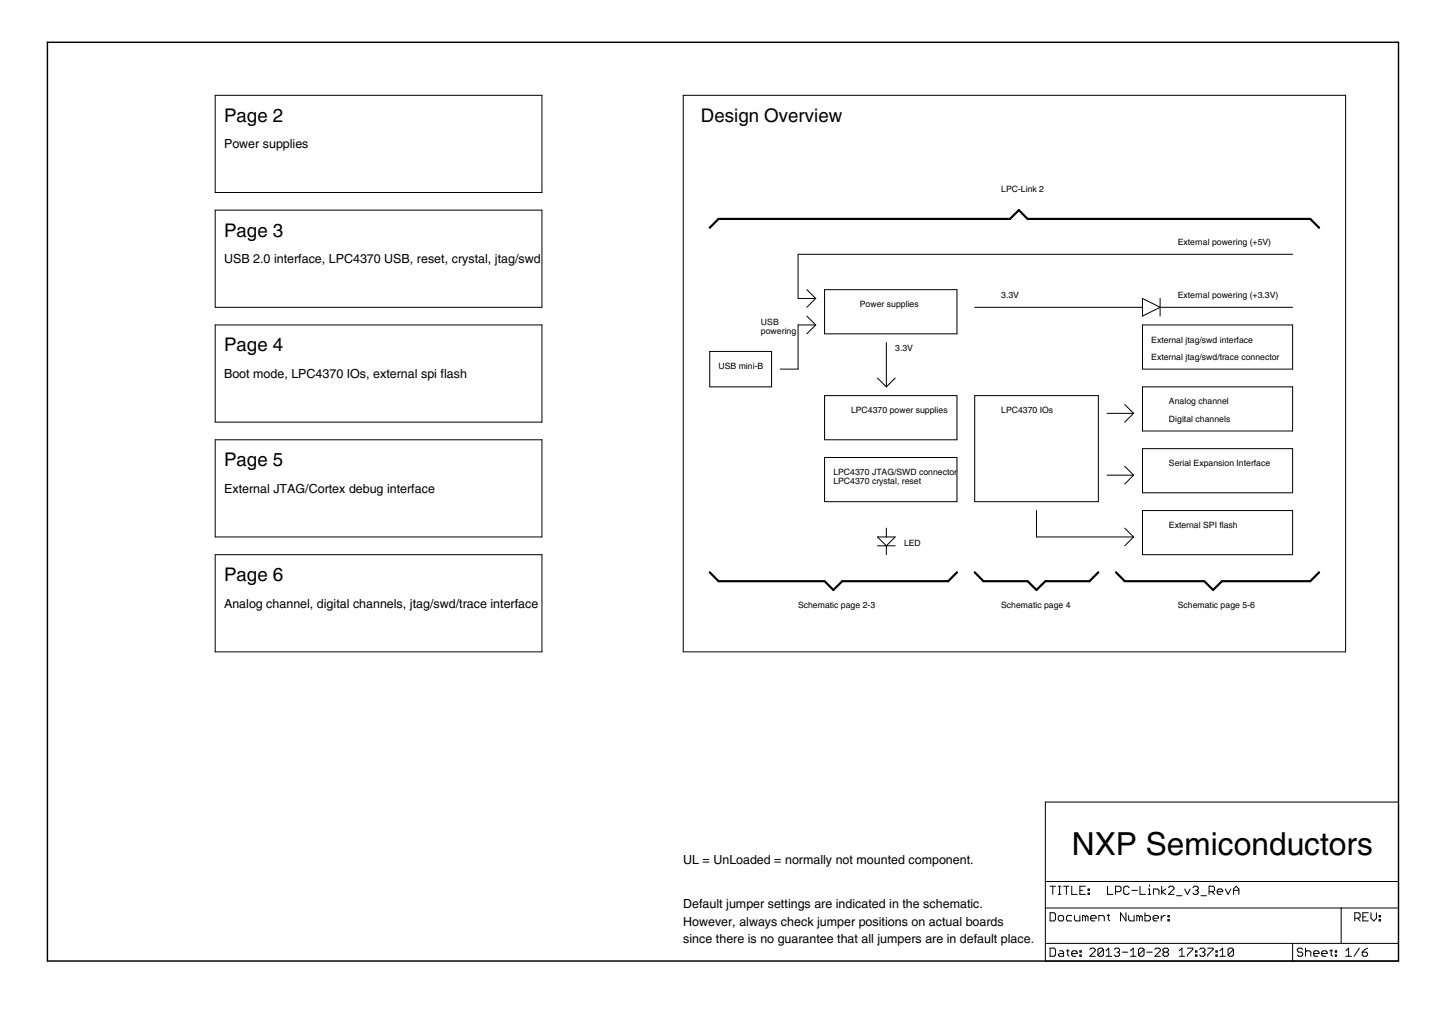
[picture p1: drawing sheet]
<svg xmlns="http://www.w3.org/2000/svg" width="297mm" height="210mm" viewBox="0 0 297 210" stroke-linecap="round" stroke-linejoin="round" font-family="sans-serif">
<path d="M9.7 8.7v188.5zM9.7 8.7h277.4zM287.1 8.7v188.5zM9.7 197.2h277.4z" fill="#000" stroke="#000" stroke-width=".3"/>
<g fill="#000" stroke="#000" stroke-width=".21">
<path d="M44.2 19.6h67.1zM111.3 19.6v19.9zM140.3 19.6h135.9zM276.2 19.6v114.2zM44.2 19.6v19.9zM44.2 39.5h67.1zM44.2 43.1h67.1zM111.3 43.1v20zM163.8 52.2v9zM169.3 59.4v9.1zM169.3 59.4h27.1zM163.8 52.2h101.5z"/>
<path d="M44.2 43.1v20zM44.2 66.7h67.1zM44.2 63.1h67.1zM111.3 66.7v19.9zM145.7 72.1h12.7zM145.7 72.1v7.3zM158.4 72.1v7.3zM145.7 79.4h12.7zM160.2 75.7h3.6zM163.8 66.7v9zM163.8 66.7h3.6zM163.8 61.2h3.6z"/>
<path d="M165.6 64.9l1.8 1.8zM165.6 68.5l1.8-1.8zM165.6 59.4l1.8 1.8zM165.6 63.1l1.8-1.9zM169.3 68.5h27.1zM181.9 70.3v9.1zM180.1 77.6l1.8 1.8zM181.9 79.4l1.9-1.8zM196.4 59.4v9.1zM200.1 63.1h34.4zM234.5 79.4v9zM234.5 75.7h30.8z"/>
<path d="M234.5 66.7v9zM234.5 61.2l3.6 1.9zM234.5 64.9l3.6-1.8zM234.5 63.1v1.8zM234.5 61.2v1.9zM238.1 63.1v1.8zM238.1 61.2v1.9zM238.1 63.1h27.2zM234.5 79.4h30.8zM265.3 66.7v9zM234.5 66.7h30.8zM44.2 66.7v19.9z"/>
<path d="M44.2 90.2h67.1zM44.2 86.6h67.1zM111.3 90.2v20zM169.3 90.2h27.1zM169.3 81.2v9zM169.3 93.9v9zM196.4 81.2v9zM169.3 81.2h27.1zM169.3 93.9h27.1zM200.1 81.2v21.7zM200.1 81.2h25.4zM227.3 97.5h5.4z"/>
<path d="M227.3 84.8h5.4zM232.7 97.5l-1.8 1.8zM230.9 95.7l1.8 1.8zM230.9 83l1.8 1.8zM230.9 86.6l1.8-1.8zM234.5 92.1v9zM234.5 88.4h30.8zM234.5 92.1h30.8zM265.3 79.4v9zM44.2 90.2v20zM44.2 113.8h67.1zM44.2 110.2h67.1z"/>
<path d="M111.3 113.8v20zM169.3 102.9h27.1zM180.1 110.2h1.8zM181.9 108.4v1.8zM181.9 110.2h1.9zM180.1 110.2l1.8 1.8zM180.1 112h1.8zM181.9 112h1.9zM181.9 112v1.8zM183.8 110.2l-1.9 1.8zM196.4 93.9v9zM200.1 102.9h25.4z"/>
<path d="M212.8 104.8v5.4zM212.8 110.2h19.9zM225.5 81.2v21.7zM230.9 108.4l1.8 1.8zM232.7 110.2l-1.8 1.8zM234.5 113.8h30.8zM234.5 104.8v9zM234.5 101.1h30.8zM265.3 104.8v9zM234.5 104.8h30.8zM265.3 92.1v9zM44.2 113.8v20z"/>
<path d="M44.2 133.8h67.1zM140.3 19.6v114.2zM140.3 133.8h135.9zM214.6 164.6h72.5zM287.1 164.6v16.3zM214.6 197.2h50.7zM214.6 193.6v3.6zM214.6 193.6h50.7zM214.6 186.3v7.3zM214.6 180.9v5.4zM214.6 180.9h72.5zM214.6 164.6v16.3z"/>
<path d="M215.6 194.5v1.7zM215.6 196.2h.8zM215.6 181.8h1.1zM215.6 187.3v1.7zM215.6 189h.8zM216.1 181.8v1.7zM216.4 196.2l.3-.3zM215.6 194.5h.8zM216.4 189l.3-.3zM215.6 187.3h.8zM216.7 194.8v1.1zM216.4 194.5l.3 .3z"/>
<path d="M216.7 187.6v1.1zM216.4 187.3l.3 .3zM217.5 195.6l-.3 .3zM217.2 183.5h.6zM217.2 181.8h.6zM217.2 188.1v.6zM217.2 188.7l.3 .3zM217.5 195.1h.6zM217.2 195.9l.3 .3zM217.5 195.6h.8zM217.5 181.8v1.7zM217.5 189h.6z"/>
<path d="M217.5 187.9l-.3 .2zM218.1 195.1l.2 .3zM218.1 189l.2-.3zM217.5 187.9h.6zM218.3 195.4v.8zM217.5 196.2h.8zM218.3 181.8h1.2zM218.3 188.1v.6zM218.1 187.9l.2 .2zM218.9 195.1h.6zM218.9 181.8v1.7zM218.9 188.1v.6z"/>
<path d="M218.9 188.7l.3 .3zM219.2 194.8v1.1zM219.2 195.9l.3 .3zM219.2 187.9l-.3 .2zM219.2 189h.8zM220 195.4v.5zM220 195.4l.3-.3zM220 181.8v1.7zM220 183.5h1.1zM219.2 187.9h.8zM220 195.9l.3 .3zM220.3 195.1h.6z"/>
<path d="M220.6 187.9v.8zM220.6 188.7l.3 .3zM220.3 196.2h.6zM220.9 195.1l.2 .3zM220.9 189h.8zM221.1 195.4v.2zM220 195.6h1.1zM221.7 195.1h.3zM221.7 195.1v.3zM221.7 195.9h.3zM221.7 195.9v.3zM221.7 181.8v1.7z"/>
<path d="M221.7 183.5h1.1zM221.7 182.7h.5zM221.7 187.9v1.1zM222 195.1v.3zM221.7 195.4h.3zM222 195.9v.3zM221.7 196.2h.3zM222.2 187.9v1.1zM222.2 187.9h.3zM222.5 187.9l.3 .2zM221.7 181.8h1.1zM222.8 188.1v.9z"/>
<path d="M222.8 188.1l.3-.2zM223.1 187.9l.3 .2zM223.4 182.4h.2zM223.4 182.4v.3zM223.4 183.2h.2zM223.4 183.2v.3zM223.4 188.1v.9zM223.6 182.4v.3zM223.4 182.7h.2zM223.6 183.2v.3zM223.4 183.5h.2zM223.7 196.2l1.1-1.1z"/>
<path d="M223.9 188.1v.6zM223.9 188.1l.3-.2zM224 194.5l-.3 .3zM223.9 188.7l.3 .3zM224.2 187.9h.5zM224 194.5h.6zM224.2 189h.5zM224.7 187.9l.3 .2zM223.7 196.2h1.1zM224.8 194.8v.3zM224.6 194.5l.2 .3zM225 188.1v.3z"/>
<path d="M223.9 188.4h1.1zM225.4 194.8v1.1zM225.4 194.8l.3-.3zM225.4 195.9l1.1-1.1zM225.6 187.9v1.1zM225.6 187.9h.8zM225.7 194.5h.5zM225.4 195.9l.3 .3zM226.2 194.5l.3 .3zM225.7 196.2h.5zM226.4 187.9l.3 .2zM226.5 194.8v1.1z"/>
<path d="M226.5 195.9l-.3 .3zM226.7 188.1v.9zM227.6 194.5l-.5 .6zM227.1 196.2h1.1zM227.2 187.9h.6zM227.4 181.8v1.7zM227.4 183.5h1.1zM227.5 187.6v1.1zM227.5 188.7l.3 .3zM227.6 194.5v1.7zM228.7 194.8l.3-.3zM229 194.5h.6z"/>
<path d="M228.7 195.9l.3 .3zM229 181.8v1.7zM229 181.8h.8zM229.6 194.5l.2 .3zM229.3 195.4h.3zM229.6 195.4l.2 .2zM229 196.2h.6zM229.8 194.8v.3zM229.8 195.1l-.2 .3zM229.8 195.6v.3zM229.8 195.9l-.2 .3zM229.8 181.8l.3 .3z"/>
<path d="M229 183h.8zM230 187.3v1.7zM230 187.3l1.1 1.7zM230.1 182.1v.6zM230.1 182.7l-.3 .3zM230.4 195.4h1.1zM230.7 182.1v1.1zM230.7 183.2l.2 .3zM230.9 181.8l-.2 .3zM230.9 183.5h.6zM231.1 187.3v1.7zM230.9 181.8h.6z"/>
<path d="M231.5 183.5l.3-.3zM231.7 187.9v.8zM231.7 188.7l.3 .3zM231.5 181.8l.3 .3zM232 189h.8zM232.1 195.1l.5-.6zM232.1 196.2h1.1zM232.3 182.7h1.2zM232.6 194.5v1.7zM232.8 187.9v1.1zM233.4 187.9v1.1zM233.4 187.9h.2z"/>
<path d="M233.6 187.9l.3 .2zM233.7 194.8v1.1zM233.7 194.8l.3-.3zM233.7 195.9l1.1-1.1zM233.9 188.1v.9zM233.9 188.1l.3-.2zM234 194.5h.6zM233.7 195.9l.3 .3zM234 181.8v1.7zM234 183.5h1.1zM234.2 187.9l.3 .2zM234.5 188.1v.9z"/>
<path d="M234.6 194.5l.2 .3zM234 196.2h.6zM234.8 194.8v1.1zM234.8 195.9l-.2 .3zM235 187.3v1.7zM235 189h.9zM235.4 195.4h1.1zM235.7 182.4h.3zM235.7 183.5h.5zM235.9 189l.2-.3zM235 187.9h.9zM236 182.4v1.1z"/>
<path d="M236 181.6v.2zM236.1 188.1v.6zM235.9 187.9l.2 .2zM236.7 188.1v.6zM237 187.9l-.3 .2zM236.8 182.4v1.1zM236.8 182.4h.8zM236.7 188.7l.3 .3zM237 187.9h.5zM237.1 196.2l1.1-1.1zM237.3 194.5l-.2 .3zM237 189h.5z"/>
<path d="M237.5 187.9l.3 .2zM237.6 182.4l.3 .3zM237.8 188.1v.3zM236.7 188.4h1.1zM237.3 194.5h.6zM237.9 182.7v.8zM237.1 196.2h1.1zM238.2 194.8v.3zM237.9 194.5l.3 .3zM238.4 187.9v1.1zM238.4 188.4l.5-.5zM238.5 181.8v1.7z"/>
<path d="M238.5 183l.8-.6zM238.7 194.8l.3-.3zM238.7 195.6v.3zM238.7 195.6l.3-.2zM238.7 194.8v.3zM238.9 187.9h.3zM239 194.5h.6zM238.7 195.9l.3 .3zM238.7 195.1l.3 .3zM239 195.4h.6zM238.5 183l.8 .5zM239.6 194.5l.3 .3z"/>
<path d="M239.6 195.4l.3 .2zM239 196.2h.6zM239.8 187.9h.2zM239.8 187.9v.2zM239.8 188.7h.2zM239.8 188.7v.3zM239.9 194.8v.3zM239.6 195.4l.3-.3zM239.9 195.6v.3zM239.6 196.2l.3-.3zM239.9 183.5l1.1-1.1zM240 187.9v.2z"/>
<path d="M239.8 188.1h.2zM240 188.7v.3zM239.8 189h.2zM240.1 181.8l-.2 .3zM240.1 181.8h.6zM239.9 183.5h1.1zM241 182.1v.3zM240.7 181.8l.3 .3zM241.5 183.8h1.1zM242.6 194.5l-.5 .6zM242.1 196.2h1.1zM242.6 194.5v1.7z"/>
<path d="M243.2 182.4l.6 1.1zM243.8 194.5h1.1zM243.8 195.9v.3zM244.3 182.4l-.5 1.1zM244.9 194.5v.3zM244.9 194.8l-1.1 1.1zM245.2 181.8l-.3 .3zM245.2 181.8h.5zM244.9 183.2l.3 .3zM245.4 195.1h.3zM245.4 195.1v.3zM245.4 195.9h.3z"/>
<path d="M245.4 195.9v.3zM245.7 195.1v.3zM245.4 195.4h.3zM245.7 195.9v.3zM245.4 196.2h.3zM245.7 181.8l.3 .3zM245.4 182.7h.3zM245.7 182.7l.3 .3zM245.2 183.5h.5zM246 182.1v.3zM246 182.4l-.3 .3zM246 183v.2z"/>
<path d="M246 183.2l-.3 .3zM246.3 194.8l.2-.3zM246.5 194.5h.6zM246.3 195.9l.2 .3zM246.5 183.8h1.1zM247.1 194.5l.3 .3zM246.8 195.4h.3zM247.1 195.4l.3 .2zM246.5 196.2h.6zM247.4 194.8v.3zM247.4 195.1l-.3 .3zM247.4 195.6v.3z"/>
<path d="M247.4 195.9l-.3 .3zM247.9 194.5h1.1zM247.9 195.9v.3zM248.2 181.8v1.7zM248.2 181.8h.8zM248.8 183l.5 .5zM249 194.5v.3zM249 194.8l-1.1 1.1zM249 181.8l.3 .3zM248.2 183h.8zM249.3 182.1v.6zM249.3 182.7l-.3 .3z"/>
<path d="M249.6 195.1h.3zM249.6 195.1v.3zM249.6 195.9h.3zM249.6 195.9v.3zM249.9 195.1v.3zM249.6 195.4h.3zM249.9 195.9v.3zM249.6 196.2h.3zM249.9 182.7v.5zM249.9 182.7l.2-.3zM249.9 183.2l.2 .3zM250.1 182.4h.6z"/>
<path d="M250.4 195.1l.6-.6zM250.4 196.2h1.1zM250.1 183.5h.6zM250.7 182.4l.3 .3zM251 194.5v1.7zM251 182.7v.3zM249.9 183h1.1zM251.5 182.4l.6 1.1zM252.1 194.8v1.1zM252.4 194.5l-.3 .3zM253.2 194.8l-1.1 1.1zM252.7 182.4l-.6 1.1z"/>
<path d="M252.4 194.5h.5zM252.1 195.9l.3 .3zM252.9 194.5l.3 .3zM252.4 196.2h.5zM253.2 194.8v1.1zM253.2 195.9l-.3 .3zM253.2 182.4v1.1zM253.8 181.8l-.6 .6zM253.2 182.7h1.1zM253.8 181.8l.5 .6zM254.3 182.4v1.1zM265.3 193.6v3.6z"/>
<path d="M265.3 193.6h10zM265.3 197.2h21.8zM266.3 194.8v.3zM266.3 195.1l.3 .3zM266.6 194.5l-.3 .3zM266.6 195.4h.5zM266.3 195.9l.3 .3zM266.6 194.5h.5zM267.1 195.4l.3 .2zM266.6 196.2h.5zM267.1 194.5l.3 .3zM267.4 195.6v.3z"/>
<path d="M267.4 195.9l-.3 .3zM268 194.5v1.7zM268 195.4l.3-.3zM268.3 195.1h.5zM268.8 195.1l.3 .3zM269.1 195.4v.8zM269.7 195.4v.5zM269.7 195.4l.2-.3zM269.7 195.9l.2 .3zM269.9 195.1h.6zM269.9 196.2h.6zM270.5 195.1l.3 .3z"/>
<path d="M270.8 195.4v.2zM269.7 195.6h1.1zM271.3 195.4v.5zM271.3 195.4l.3-.3zM271.3 195.9l.3 .3zM271.6 195.1h.6zM271.6 196.2h.6zM272.2 195.1l.2 .3zM272.4 195.4v.2zM271.3 195.6h1.1zM273 195.1h.6zM273.3 194.8v1.1z"/>
<path d="M273.3 195.9l.3 .3zM274.1 195.1h.3zM274.1 195.1v.3zM274.1 195.9h.3zM274.1 195.9v.3zM274.4 195.1v.3zM274.1 195.4h.3zM274.4 195.9v.3zM274.1 196.2h.3zM275.3 186.3v7.3zM214.6 186.3h60.7zM275.3 193.6h11.8z"/>
<path d="M276.3 195.1l.5-.6zM276.3 196.2h1.1zM276.8 194.5v1.7zM279.1 194.5l-1.1 1.7zM278.1 187.3v1.7zM278.1 187.3h.8zM278.7 188.4l.5 .6zM278.9 187.3l.3 .3zM278.1 188.4h.8zM279.2 187.6v.5zM279.2 188.1l-.3 .3zM279.6 195.4v.5z"/>
<path d="M279.6 195.9l.3 .3zM279.8 187.3v1.7zM279.8 189h1.1zM279.8 188.1h.5zM279.9 196.2h.6zM280.2 194.8l-.6 .6zM280.5 196.2l.2-.3zM279.6 195.4h.9zM280.2 194.8l.5-.3zM280.7 195.6v.3zM280.5 195.4l.2 .2zM279.8 187.3h1.1z"/>
<path d="M281.4 187.3v1.1zM281.4 188.4l.6 .6zM282 189l.6-.6zM282.6 187.3v1.1zM283.1 187.9h.3zM283.1 187.9v.2zM283.1 188.7h.3zM283.1 188.7v.3zM283.4 187.9v.2zM283.1 188.1h.3zM283.4 188.7v.3zM283.1 189h.3z"/>
<path d="M275.3 186.3h11.8zM287.1 186.3v7.3zM287.1 193.6v3.6zM287.1 180.9v5.4z"/>
</g>
<g fill="#000" stroke="#000" stroke-width=".44">
<path d="M147.5 44.9l-1.8 1.8zM147.5 44.9h59.8zM209.1 43.1l1.8 1.8zM207.3 44.9l1.8-1.8zM269 44.9l1.8 1.8zM210.9 44.9h58.1zM145.7 117.4l1.8 1.9zM147.5 119.3h21.8zM172.9 119.3h21.7zM196.4 117.4l-1.8 1.9zM200.1 117.4l1.8 1.9zM201.9 119.3h9z"/>
<path d="M214.6 119.3h9zM223.6 119.3l1.9-1.9zM229.1 117.4l1.8 1.9zM230.9 119.3h16.3zM250.8 119.3h18.2zM269 119.3l1.8-1.9zM169.3 119.3l1.8 1.8zM171.1 121.1l1.8-1.8zM210.9 119.3l1.9 1.8zM212.8 121.1l1.8-1.8zM247.2 119.3l1.8 1.8zM249 121.1l1.8-1.8z"/>
</g>
<text font-size="7.5" x="220" y="175.4">NXP Semiconductors</text>
<g font-size="4.4">
<text x="46" y="25">Page 2</text>
<text x="143.9" y="25">Design Overview</text>
<text x="46" y="48.6">Page 3</text>
<text x="46" y="72.1">Page 4</text>
<text x="46" y="95.7">Page 5</text>
<text x="46" y="119.2">Page 6</text>
</g>
<g font-size="3">
<text x="46" y="30.4">Power supplies</text>
<text x="46" y="54">USB 2.0 interface, LPC4370 USB, reset, crystal, jtag/swd</text>
<text x="46" y="77.6">Boot mode, LPC4370 IOs, external spi flash</text>
<text x="46" y="101.1">External JTAG/Cortex debug interface</text>
<text x="46" y="124.7">Analog channel, digital channels, jtag/swd/trace interface</text>
<text x="140.3" y="177.2">UL = UnLoaded = normally not mounted component.</text>
<text x="140.3" y="189.9">However, always check jumper positions on actual boards</text>
<text x="140.3" y="186.3">Default jumper settings are indicated in the schematic.</text>
<text x="140.3" y="193.6">since there is no guarantee that all jumpers are in default place.</text>
</g>
<g font-size="2.1">
<text x="205.5" y="39.5">LPC-Link 2</text>
<text x="241.8" y="50.4">External powering (+5V)</text>
<text x="176.5" y="63.1">Power supplies</text>
<text x="205.5" y="61.2">3.3V</text>
<text x="241.8" y="61.2">External powering (+3.3V)</text>
<text x="156.2" y="68.5">powering</text>
<text x="156.2" y="66.7">USB</text>
<text x="236.3" y="70.3">External jtag/swd interface</text>
<text x="147.5" y="75.7">USB mini-B</text>
<text x="183.8" y="72.1">3.3V</text>
<text x="236.3" y="73.9">External jtag/swd/trace connector</text>
<text x="240" y="83">Analog channel</text>
<text x="174.7" y="84.8">LPC4370 power supplies</text>
<text x="205.5" y="84.8">LPC4370 IOs</text>
<text x="240" y="86.6">Digital channels</text>
<text x="240" y="95.7">Serial Expansion Interface</text>
<text x="171.1" y="97.5">LPC4370 JTAG/SWD connector</text>
<text x="171.1" y="99.3">LPC4370 crystal, reset</text>
<text x="185.6" y="112">LED</text>
<text x="240" y="108.4">External SPI flash</text>
<text x="163.8" y="124.7">Schematic page 2-3</text>
<text x="205.5" y="124.7">Schematic page 4</text>
<text x="241.8" y="124.7">Schematic page 5-6</text>
</g>
</svg>
